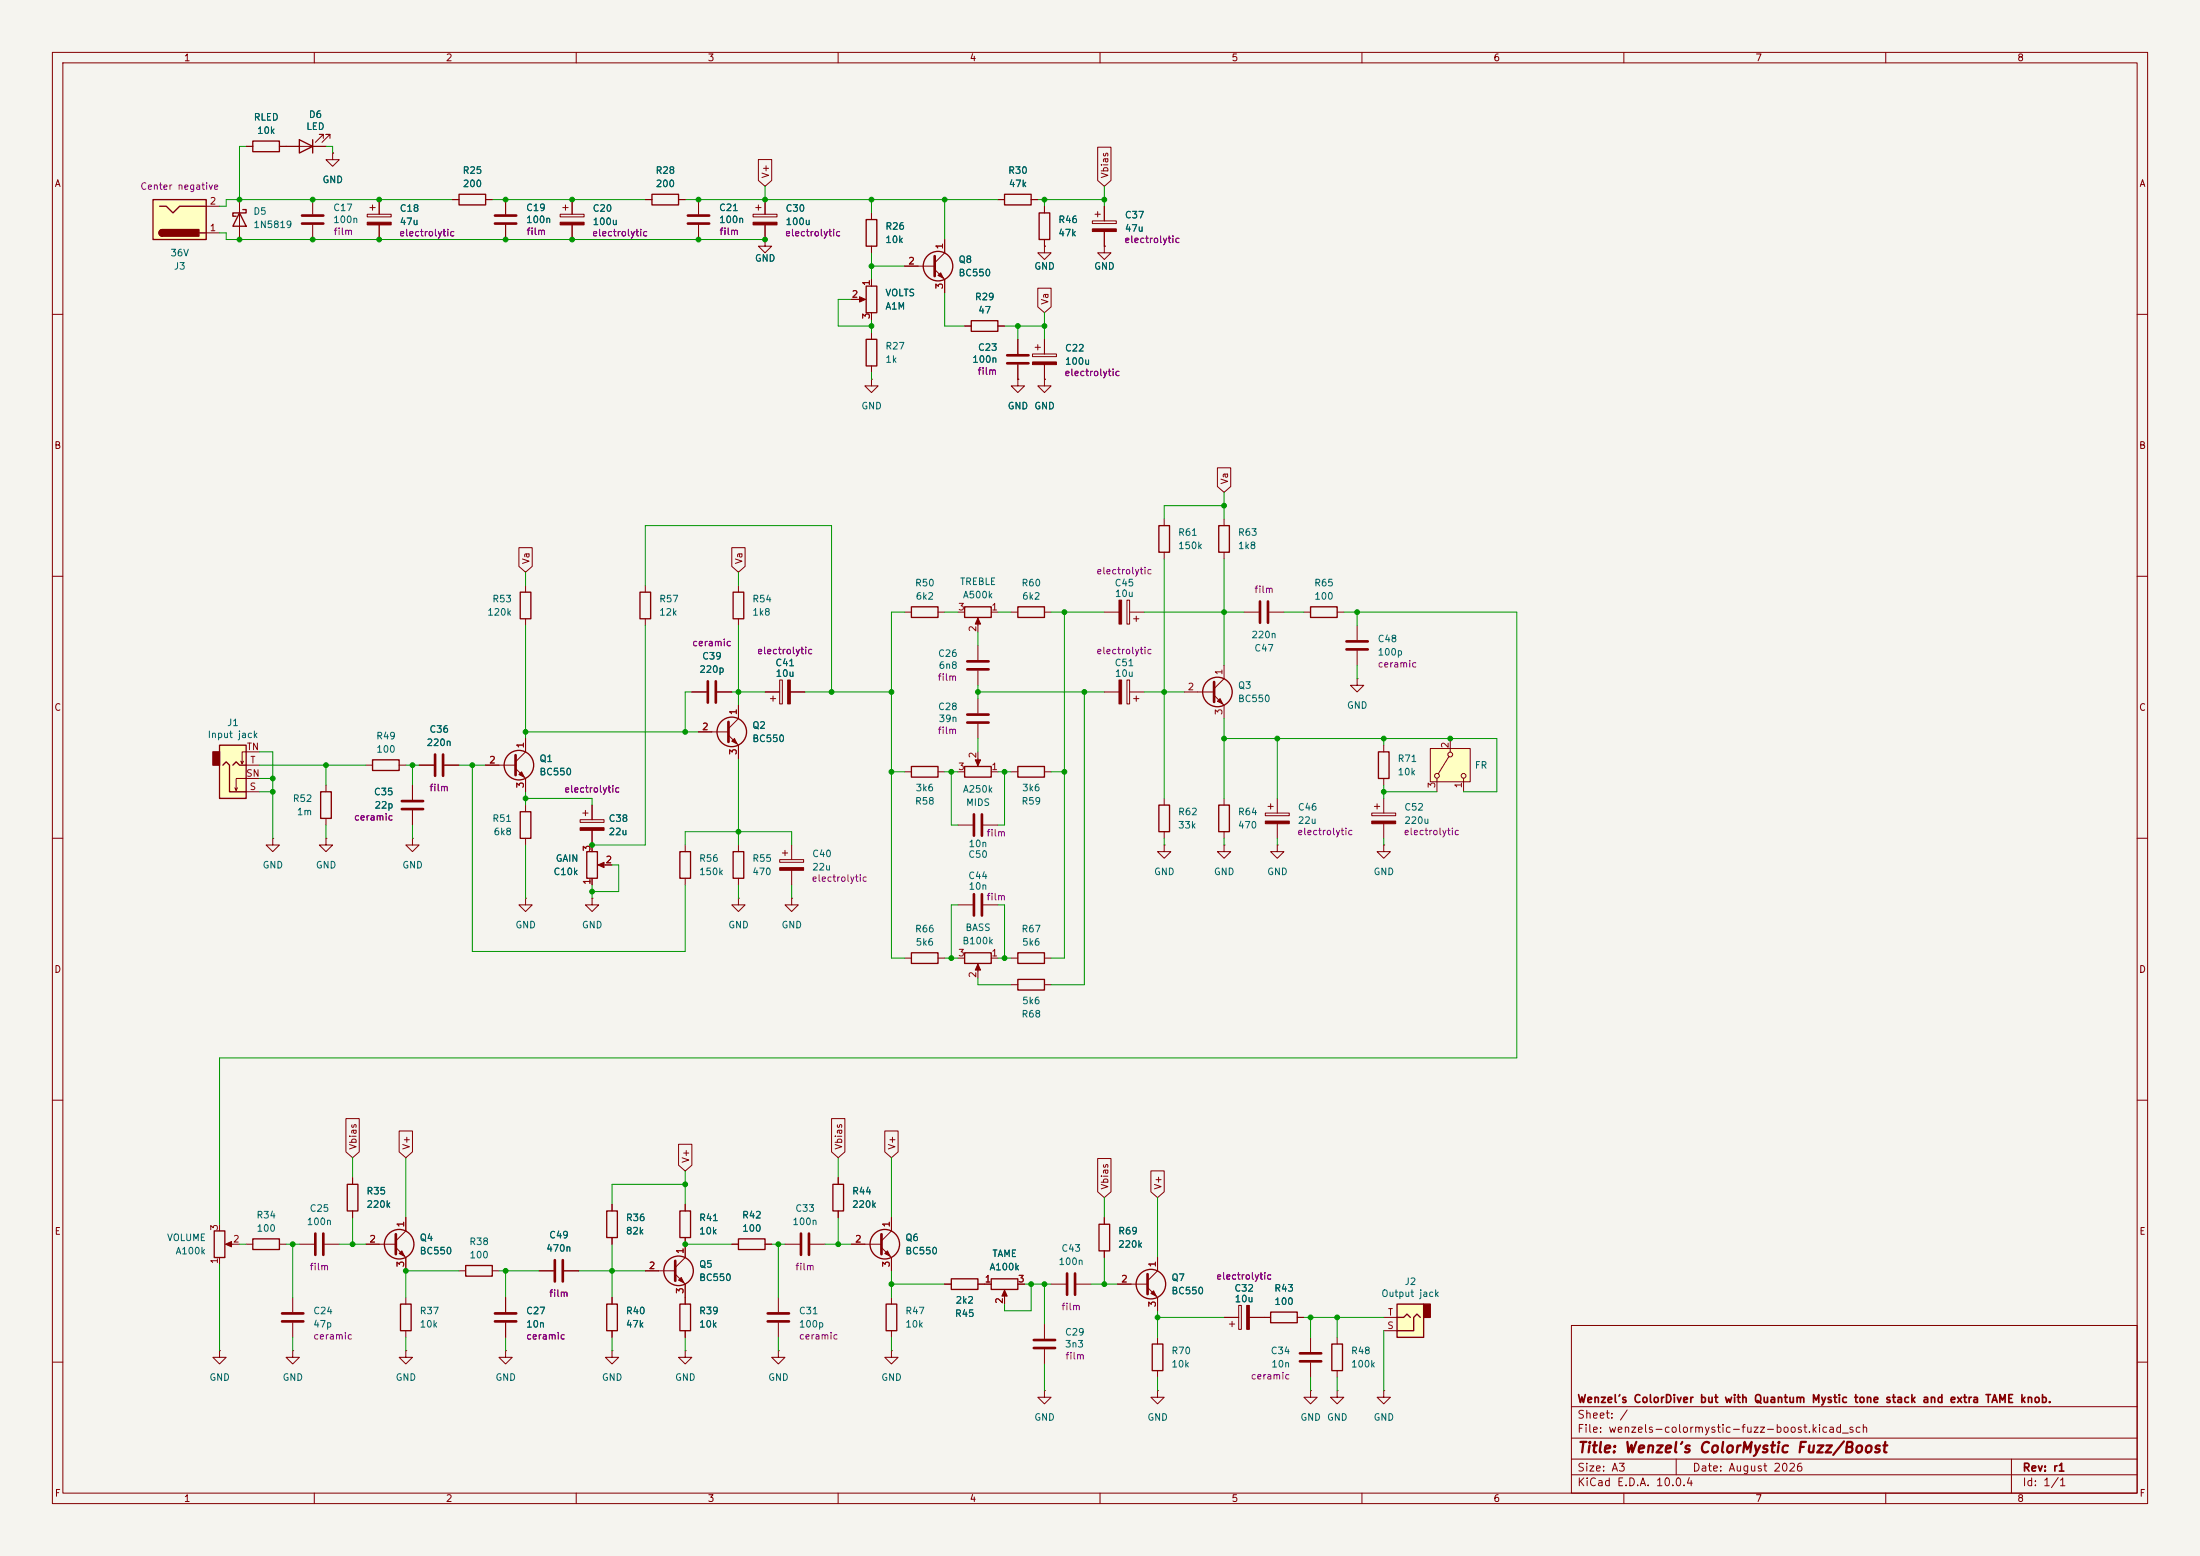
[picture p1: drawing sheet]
<svg xmlns="http://www.w3.org/2000/svg" width="420mm" height="297mm" viewBox="0 0 420 297" stroke-linecap="round" stroke-linejoin="round" font-family="sans-serif">
<path d="M0 0h420v297h-420z" fill="#f5f4ef" stroke="#f5f4ef" stroke-width=".19"/>
<g fill="none" stroke="#840000" stroke-width=".19">
<path d="M10 10h400v277h-400zM12 12h396v273h-396zM60 10v2M110 10v2M160 10v2M210 10v2M260 10v2M310 10v2M360 10v2M190.5 38.1h1.3M196.8 38.1h1.3M199.4 39.4v1.2"/>
<path d="M210.8 39.4v2.8M166.4 40.6v1.3M166.4 47v1.3M172.7 50.8h5.7M178.4 51.4l1.9 1.9v2.6M180.3 45.7v2.6l-1.9 1.9M199.4 45.7v1.3M208.5 42.2h4.6v.5h-4.6zM209 40.9h1.1M209.5 40.4v1M210.8 44.2v2.8M10 60h2"/>
<path d="M408 60h2M10 110h2M237.5 116.8h2.8M242.3 116.8h2.8M248.9 116.8h1.3M255.3 116.8h1.2M408 110h2M10 160h2M222.2 152.4v1.3M222.2 158.8v1.2M241.6 155.2h4.5v.5h-4.5zM242.1 153.9h1"/>
<path d="M242.6 153.4v1M243.8 152.4v2.8M243.8 157.2v2.8M408 160h2M222.2 161.3v1.3h1.3l-1.3 1.2-1.2-1.2h1.2M222.2 161.3h.1M233.7 161.3v1.3h1.2l-1.2 1.2-1.3-1.2h1.3M233.7 161.3h.1M10 210h2M408 210h2M116.8 229.9v1.2M116.8 236.2v1.3"/>
<path d="M130.8 229.9v1.2M130.8 236.2v1.3M300 253h108v32h-108zM10 260h2M300 278.5h108M300 274.5h108M300 268.5h108M320 278.5v3M384 278.5v6.5M408 260h2M60 285v2M110 285v2"/>
<path d="M160 285v2M210 285v2M260 285v2M300 281.5h108M310 285v2M360 285v2"/>
</g>
<path d="M178.4 48.9v3.8M240.5 114.8v4.1M242.1 114.8v4.1" fill="none" stroke="#840000" stroke-width=".51"/>
<g fill="none" stroke="#840000" stroke-width=".25">
<path d="M191.8 37.1h5v2h-5zM165.4 41.9h2v5.1h-2zM198.4 40.6h2v5.1h-2zM250.2 115.8h5.1v2.1h-5.1zM221.2 153.7h2.1v5.1h-2.1zM115.8 231.1h2.1v5.1h-2.1zM129.8 231.1h2v5.1h-2z"/>
<circle cx="179.1" cy="50.8" r="2.82"/>
</g>
<g fill="#840000" stroke="#840000" stroke-width=".19">
<path d="M179.1 52.6l.5-.5 .5 1z"/>
<path d="M241.6 156.7h4.5v.5h-4.5z"/>
<path d="M208.5 43.7h4.6v.5h-4.6z"/>
</g>
<path d="M266.7 248.9h5.1v6.4h-5.1z" fill="#ffffc2"/>
<path d="M271.8 248.9h1.2v2.6h-1.2z" fill="#840000" stroke="#840000" stroke-width=".25"/>
<g fill="none" stroke="#840000" stroke-width=".25">
<path d="M48.3 26.9h5v2.1h-5zM57.1 26.7l2.6 1.2-2.6 1.3zM59.7 26.7v2.5M87.6 37.1h5.1v2h-5.1zM45.7 40.6l1.3 2.6h-2.6zM46.4 40h.6v.6h-2.6v.7h.7M185.4 61.2h5.1v2h-5.1zM221.2 100.3h2.1v5.1h-2.1zM232.7 100.3h2v5.1h-2zM66.3 226.1h2v5h-2zM76.5 248.9h2v5.1h-2zM88.9 241.6h5.1v2h-5.1z"/>
<path d="M129.8 248.9h2v5.1h-2zM181.6 244.1h5.1v2h-5.1zM189.2 244.1h5.1v2h-5.1zM266.7 248.9h5.1v6.4h-5.1zM266.7 251.5h1.3l.6-.7 .6 .7M271.1 251.5l-.6-.7-.6 .7v2.5h-3.2"/>
<circle cx="76.2" cy="237.5" r="2.82"/>
<circle cx="129.5" cy="242.6" r="2.82"/>
</g>
<g fill="none" stroke="#840000" stroke-width=".19">
<path d="M45.7 38.1v7.6M47 27.9h1.3M53.3 27.9h8.9M61.7 26.4v-.7h-.7h.7l-1.5 1.5M63 26.4v-.7h-.8h.8l-1.5 1.5M63.5 29.2v1.3h1.3l-1.3 1.3-1.3-1.3h1.3M63.5 29.2h.1M70.6 39.6h1M71.1 39.1v1M72.4 38.1v2.8M86.4 38.1h1.2M92.7 38.1h1.3"/>
<path d="M70.1 40.9h4.6v.5h-4.6zM72.4 42.9v2.8M210.8 47v1.3h1.3l-1.3 1.2-1.3-1.2h1.3M210.8 47h.1M184.1 62.2h1.3M190.5 62.2h1.3M197.1 67.6h4.6v.5h-4.6zM197.6 66.3h1M198.1 65.8v1M199.4 72.4v1.3h1.3l-1.3 1.2-1.3-1.2h1.3M199.4 72.4h.1M199.4 64.8v2.8"/>
<path d="M199.4 69.6v2.8M222.2 99.1v1.2M233.7 99.1v1.2M222.2 105.4v1.3M233.7 105.4v1.3M57.1 237.5h2.8M62 237.5h2.8M67.3 224.8v1.3M67.3 231.1v1.3M69.8 237.5h5.8M75.6 238.1l1.9 1.9v2.6M77.5 232.4v2.5l-1.9 2"/>
<path d="M130.8 237.5v2.5l-1.9 1.9M77.5 257.8v1.3h1.2l-1.2 1.2-1.3-1.2h1.3M77.5 257.8h.1M77.5 247.6v1.3M77.5 254v1.3M87.6 242.6h1.3M94 242.6h1.2M96.5 257.8v1.3h1.3l-1.3 1.2-1.3-1.2h1.3M96.5 257.8h.1M123.2 242.6h5.7M128.9 243.2l1.9 1.9v3.8M130.8 257.8v1.3h1.3l-1.3 1.2-1.3-1.2h1.3"/>
<path d="M130.8 257.8h.1M130.8 254v1.3M148.6 257.8v1.3h1.3l-1.3 1.2-1.3-1.2h1.3M148.6 257.8h.1M180.3 245.1h1.3M186.7 245.1h2.5M191.8 246.6v2.3M194.3 245.1h1.3M264.2 254h2.5M264.2 251.5h2.5"/>
</g>
<g fill="#840000" stroke="#840000" stroke-width=".19">
<path d="M191.8 246.3l.5 1.1h-1z"/>
<path d="M129.5 244.3l.5-.5 .6 1.1z"/>
<path d="M197.1 69.1h4.6v.5h-4.6z"/>
<path d="M76.2 239.3l.5-.5 .5 1z"/>
<path d="M70.1 42.4h4.6v.5h-4.6z"/>
</g>
<path d="M60.2 235.5v4M61.7 235.5v4M75.6 235.6v3.8M128.9 240.7v3.8" fill="none" stroke="#840000" stroke-width=".51"/>
<path d="M29.2 38.1h10.2v7.6h-10.2z" fill="#ffffc2"/>
<g fill="none" stroke="#840000" stroke-width=".25">
<path d="M29.2 38.1h10.2v7.6h-10.2zM30.5 39.4h1.2l1.3 1.2 1.3-1.2h5.1M31 43.8a.64 .64 0 0 0-.6 .7 .64 .64 0 0 0 .6 .6M38.1 44.5h1.3M165.4 64.8h2v5.1h-2zM99.3 113h2v5.1h-2zM122.2 113h2v5.1h-2zM140 113h2v5.1h-2zM61.2 151.1h2v5.1h-2zM71.1 145h5.1v2.1h-5.1zM232.7 153.7h2v5.1h-2zM263.1 143.5h2.1v5.1h-2.1z"/>
<path d="M194.3 186.9h5.1v2.1h-5.1zM141 236.5h5v2h-5zM209.8 233.7h2v5.1h-2zM115.8 248.9h2.1v5.1h-2.1zM169.2 248.9h2v5.1h-2zM220 256.5h2v5.1h-2zM242.6 250.4h5v2.1h-5zM254.3 256.5h2v5.1h-2z"/>
<circle cx="232.4" cy="132.1" r="2.82"/>
<circle cx="99.1" cy="146" r="2.82"/>
<circle cx="219.7" cy="245.1" r="2.82"/>
</g>
<g fill="#840000" stroke="#840000" stroke-width=".25">
<path d="M30.5 44l.5-.2v1.3a.63 .63 0 0 1-.6-.4 .63 .63 0 0 1 .1-.7z"/>
<path d="M31 43.8h7v1.3h-7z"/>
</g>
<g fill="none" stroke="#840000" stroke-width=".19">
<path d="M39.4 39.4h2.5M59.7 38.1v2.8M39.4 44.5h2.5M59.7 42.9v2.8M199.4 47v1.3h1.3l-1.3 1.2-1.3-1.2h1.3M199.4 47h.1M166.4 72.4v1.3h1.2l-1.2 1.2-1.3-1.2h1.3M166.4 72.4h.1M166.4 63.5v1.3M166.4 69.9v1.2M194.3 72.4v1.3h1.3l-1.3 1.2-1.3-1.2h1.3M194.3 72.4h.1"/>
<path d="M194.3 64.8v2.8M194.3 69.6v2.8M100.3 111.8v1.2M100.3 118.1v1.3M123.2 111.8v1.2M123.2 118.1v1.3M141 111.8v1.2M141 118.1v1.3M210.8 116.8h2.8M215.1 114.6h.5v4.5h-.5zM215.6 116.8h2.8M216.4 118.1h1"/>
<path d="M216.9 117.6v1M259.1 119.4v2.8M210.8 132.1h2.8M215.1 129.8h.5v4.6h-.5zM215.6 132.1h2.8M216.4 133.4h1M216.9 132.8v1.1M226.1 132.1h5.7M231.8 132.7l1.9 1.9v2.6M233.7 127v2.5l-1.9 1.9M259.1 129.5v1.3h1.2l-1.2 1.3-1.3-1.3h1.3M259.1 129.5h.1"/>
<path d="M259.1 124.2v2.8M62.2 149.9v1.2M62.2 156.2v1.3M69.8 146.1h1.3M76.2 146.1h1.3M78.7 149.9v2.8M78.7 154.7v2.8M80 146.1h2.8M84.8 146.1h2.8M92.7 146.1h5.7M98.4 146.7l1.9 1.9v2.5M100.3 141v2.5l-1.9 1.9"/>
<path d="M233.7 152.4v1.3M233.7 158.8v1.2M261.9 155.2h4.5v.5h-4.5zM262.4 153.9h1M262.9 153.4v1M264.2 142.2v1.3M264.2 148.6v1.3M264.2 152.4v2.8M264.2 157.2v2.8M243.8 161.3v1.3h1.3l-1.3 1.2-1.2-1.2h1.2M243.8 161.3h.1M193 188h1.3"/>
<path d="M199.4 188h1.3M139.7 237.5h1.3M146 237.5h1.3M149.9 237.5h2.8M154.7 237.5h2.8M210.8 232.4v1.3M210.8 238.8v1.2M96.5 247.6v2.8M96.5 252.5v2.8M102.9 242.6h2.8M107.7 242.6h2.8M116.8 257.8v1.3h1.3l-1.3 1.2-1.2-1.2h1.2"/>
<path d="M116.8 257.8h.1M116.8 247.6v1.3M116.8 254v1.3M148.6 247.6v2.8M148.6 252.5v2.8M170.2 257.8v1.3h1.2l-1.2 1.2-1.3-1.2h1.3M170.2 257.8h.1M170.2 247.6v1.3M170.2 254v1.3M199.4 252.7v2.8M199.4 257.6v2.7M200.7 245.1h2.8"/>
<path d="M205.5 245.1h2.8M213.4 245.1h5.7M219.1 245.7l1.9 1.9v2.6M221 240v2.6l-1.9 1.9M221 255.3v1.2M233.7 251.5h2.8M234.7 252.7h1M235.2 252.2v1M236.5 249.2h.5v4.5h-.5zM238.5 251.5h4.1M247.6 251.5h1.3M250.2 255.3v2.8"/>
<path d="M255.3 255.3v1.2M199.4 265.4v1.3h1.3l-1.3 1.3-1.3-1.3h1.3M199.4 265.4h.1M221 265.4v1.3h1.2l-1.2 1.3-1.3-1.3h1.3M221 265.4h.1M221 261.6v1.3M250.2 265.4v1.3h1.3l-1.3 1.3-1.3-1.3h1.3M250.2 265.4h.1M250.2 260.1v2.8M255.3 265.4v1.3h1.2l-1.2 1.3-1.3-1.3h1.3M255.3 265.4h.1M255.3 261.6v1.3"/>
<path d="M264.2 265.4v1.3h1.2l-1.2 1.3-1.3-1.3h1.3M264.2 265.4h.1"/>
</g>
<g fill="none" stroke="#840000" stroke-width=".51">
<path d="M57.7 41.1h4M57.7 42.7h4M192.3 67.8h4M192.3 69.3h4M231.8 130.2v3.8M257 122.4h4.1M257 124h4.1M76.7 152.9h4.1M76.7 154.4h4.1M83.1 144v4.1M84.6 144v4.1M98.4 144.1v3.9"/>
<path d="M152.9 235.5v4M154.4 235.5v4M94.5 250.7h4.1M94.5 252.2h4.1M105.9 240.5v4.1M107.4 240.5v4.1M146.6 250.7h4M146.6 252.2h4M197.4 255.8h4M197.4 257.3h4M203.7 243.1v4M205.2 243.1v4"/>
<path d="M219.1 243.2v3.8M248.2 258.3h4M248.2 259.8h4"/>
</g>
<g fill="#840000" stroke="#840000" stroke-width=".19">
<path d="M232.4 133.9l.5-.5 .5 1z"/>
<path d="M238 249.2h.5v4.5h-.5z"/>
<path d="M261.9 156.7h4.5v.5h-4.5z"/>
<path d="M219.7 246.9l.5-.5 .5 1z"/>
<path d="M213.6 129.8h.5v4.6h-.5z"/>
<path d="M213.6 114.6h.5v4.5h-.5z"/>
<path d="M99.1 147.8l.5-.5 .5 1z"/>
</g>
<path d="M41.9 142.2h5.1v10.2h-5.1z" fill="#ffffc2"/>
<path d="M40.6 143.5h1.3v2.6h-1.3z" fill="#840000" stroke="#840000" stroke-width=".25"/>
<path d="M41.9 142.2h5.1v10.2h-5.1zM42.5 146.1l.7-.7 .6 .7v5h3.2M44.4 146.1l.7-.7 .6 .7h1.3" fill="none" stroke="#840000" stroke-width=".25"/>
<path d="M45.3 150.4l-.2 .5M46.5 145.3l-.3 .5M47 151.1h2.5M47 146.1h2.5M49.5 148.6h-4.4v2.3l-.3-.5M49.5 143.5h-3.3v2.3l-.2-.5" fill="none" stroke="#840000" stroke-width=".19"/>
<path d="M273 142.9h7.7v6.3h-7.7z" fill="#ffffc2"/>
<g fill="none" stroke="#840000" stroke-width=".19">
<path d="M47 27.9h1.3M53.3 27.9h3.8M59.7 27.9h2.5M63.5 29.2h.1M72.4 38.1v2.8M86.4 38.1h1.2M92.7 38.1h1.3M96.5 38.1v2.8M107.4 39.6h1.1M107.9 39.1v1M109.2 38.1v2.8M123.2 38.1h1.3"/>
<path d="M129.5 38.1h1.3M133.3 38.1v2.8M144.3 39.6h1M144.8 30.5h2.5v3.9l-1.3 1.2-1.2-1.2zM144.8 39.1v1M146 38.1v2.8M190.5 38.1h1.3M196.8 38.1h1.3M199.4 39.4v1.2M209.5 28.1h2.6v6.3l-1.3 1.2-1.3-1.2zM210.8 39.4v2.8M72.4 42.9v2.8"/>
<path d="M96.5 42.9v2.8M106.9 40.9h4.6v.5h-4.6zM109.2 42.9v2.8M133.3 42.9v2.8M143.8 40.9h4.5v.5h-4.5zM146 45.7v1.3h1.3l-1.3 1.3-1.2-1.3h1.2M146 45.7h.1M146 42.9v2.8M162.6 57.2h2.2M166.4 40.6v1.3M166.4 47v1.3M166.4 53.3v1.3"/>
<path d="M166.4 59.7v1.3M172.7 50.8h2.6M180.3 45.7v2.6M180.3 53.3v2.6M198.1 55h2.6v3.6l-1.3 1.1-1.3-1.1zM199.4 47h.1M199.4 45.7v1.3M210.8 47h.1M210.8 44.2v2.8M184.1 62.2h1.3M190.5 62.2h1.3M194.3 72.4h.1"/>
<path d="M194.3 64.8v2.8M194.3 69.6v2.8M199.4 72.4h.1M199.4 64.8v2.8M199.4 69.6v2.8M232.4 89.3h2.6v3.6l-1.3 1.1-1.3-1.1zM99.1 104.5h2.5v3.6l-1.3 1.1-1.2-1.1zM139.7 104.5h2.5v3.6l-1.2 1.1-1.3-1.1zM172.7 116.8h1.3M179.1 116.8h1.2M182.9 116.8h1.2M186.7 118.4v2.3"/>
<path d="M189.2 116.8h1.3M193 116.8h1.3M199.4 116.8h1.3M132.1 132.1h2.8M133.3 139.7h5.8M136.9 132.1h2.8M141 134.6v2.6l-1.9 1.9M146 132.1h2.8M147.1 133.4h1M147.6 132.8v1.1M148.8 129.8h.6v4.6h-.6zM150.9 132.1h2.8"/>
<path d="M186.7 123.2v2.8M186.7 128v2.8M186.7 133.4v2.7M186.7 138.2v2.8M78.7 149.9v2.8M78.7 154.7v2.8M80 146.1h2.8M84.8 146.1h2.8M92.7 146.1h2.5M100.3 141v2.5M100.3 148.6v2.5M100.3 153.7v1.2"/>
<path d="M110.7 156.5h4.6v.5h-4.6zM111.3 155.2h1M111.8 154.7v1M113 153.7v2.8M113 158.5v4.1M139.1 140.3l1.9 1.9v2.6M172.7 147.3h1.3M179.1 147.3h1.2M182.9 147.3h1.2M182.9 157.5h2.8M186.7 143.5v2.3M187.7 157.5h2.8"/>
<path d="M189.2 147.3h1.3M193 147.3h1.3M199.4 147.3h1.3M273 142.9h7.7v6.3h-7.7zM274.3 148.6v2.5M276.6 144.4l-2 3.3M276.9 141v2.5M279.4 148.6v2.5M52.1 160v1.3h1.2l-1.2 1.3-1.3-1.3h1.3M52.1 160h.1M62.2 160v1.3h1.3l-1.3 1.3-1.2-1.3h1.2M62.2 160h.1"/>
<path d="M78.7 160v1.3h1.3l-1.3 1.3-1.2-1.3h1.2M78.7 160h.1M100.3 171.5v1.2h1.3l-1.3 1.3-1.2-1.3h1.2M100.3 171.5h.1M100.3 160v1.3M113 171.5v1.2h1.3l-1.3 1.3-1.2-1.3h1.2M113 171.5h.1M113 167.6v1.3M114.6 165.1h2.2M130.8 161.3v1.3M130.8 167.6v1.3M141 171.5v1.2h1.2l-1.2 1.3-1.3-1.3h1.3"/>
<path d="M141 171.5h.1M141 161.3v1.3M141 167.6v1.3M148.8 164.1h4.6v.5h-4.6zM149.4 162.8h1M149.9 162.3v1M151.1 171.5v1.2h1.3l-1.3 1.3-1.2-1.3h1.2M151.1 171.5h.1M151.1 161.3v2.8M151.1 166.1v2.8M182.9 172.7h2.8M187.7 172.7h2.8"/>
<path d="M264.2 161.3v1.3h1.2l-1.2 1.2-1.3-1.2h1.3M264.2 161.3h.1M172.7 182.9h1.3M179.1 182.9h1.2M182.9 182.9h1.2M186.7 184.4v2.3M189.2 182.9h1.3M193 182.9h1.3M199.4 182.9h1.3M66 213.5h2.6v6.4l-1.3 1.1-1.3-1.1zM76.2 215.9h2.5v4l-1.2 1.1-1.3-1.1zM129.5 218.4h2.6v4l-1.3 1.1-1.3-1.1z"/>
<path d="M158.7 213.5h2.6v6.4l-1.3 1.1-1.3-1.1zM168.9 215.9h2.6v4l-1.3 1.1-1.3-1.1zM41.9 233.7v1.2M43.4 237.5h2.3M47 237.5h1.3M53.3 237.5h1.3M67.3 224.8v1.3M67.3 231.1v1.3M69.8 237.5h2.6M77.5 232.4v2.5M116.8 229.9v1.2M116.8 236.2v1.3"/>
<path d="M130.8 229.9v1.2M130.8 236.2v3.8M139.7 237.5h1.3M146 237.5h1.3M160 224.8v1.3M160 231.1v1.3M162.6 237.5h5.7M168.3 238.1l1.9 1.9v2.6M170.2 232.4v2.5l-1.9 2M209.5 221.1h2.6v6.4l-1.3 1.1-1.3-1.1zM210.8 232.4v1.3M210.8 238.8v1.2"/>
<path d="M219.7 223.5h2.6v4l-1.3 1.1-1.3-1.1zM41.9 257.8v1.3h1.3l-1.3 1.2-1.3-1.2h1.3M41.9 257.8h.1M41.9 240v1.3M55.9 257.8v1.3h1.2l-1.2 1.2-1.3-1.2h1.3M55.9 257.8h.1M55.9 247.6v2.8M55.9 252.5v2.8M77.5 240v2.6M96.5 247.6v2.8M96.5 252.5v2.8M102.9 242.6h2.8"/>
<path d="M107.7 242.6h2.8M116.8 247.6v1.3M116.8 254v1.3M123.2 242.6h2.5M130.8 245.1v3.8M130.8 254v1.3M180.3 245.1h1.3M186.7 245.1h2.5M191.8 247.6v1.3M194.3 245.1h1.3M213.4 245.1h2.5M221 240v2.6"/>
<path d="M221 247.6v2.6M233.7 251.5h2.8M238.5 251.5h4.1M247.6 251.5h1.3"/>
<circle cx="274.3" cy="148.1" r=".46"/>
<circle cx="276.9" cy="144" r=".46"/>
<circle cx="279.4" cy="148.1" r=".46"/>
</g>
<g fill="#840000" stroke="#840000" stroke-width=".19">
<path d="M148.8 165.6h4.6v.5h-4.6z"/>
<path d="M143.8 42.4h4.5v.5h-4.5z"/>
<path d="M186.7 118l.5 1.1h-1z"/>
<path d="M186.2 145h1l-.5 1.2z"/>
<path d="M114.2 165.1l1.1-.5v1z"/>
<path d="M139.7 141.5l.5-.5 .5 1z"/>
<path d="M106.9 42.4h4.6v.5h-4.6z"/>
<path d="M168.9 239.3l.5-.5 .5 1z"/>
<path d="M164.1 56.6l1.1 .6-1.1 .5z"/>
<path d="M43.1 237.5l1.1-.5v1z"/>
<path d="M150.4 129.8h.5v4.6h-.5z"/>
<path d="M110.7 158h4.6v.5h-4.6z"/>
<path d="M186.7 184l.5 1.2h-1z"/>
</g>
<g fill="none" stroke="#840000" stroke-width=".25">
<path d="M124.5 37.1h5v2h-5zM165.4 54.6h2v5.1h-2zM174 115.8h5.1v2.1h-5.1zM184.1 115.8h5.1v2.1h-5.1zM194.3 115.8h5.1v2.1h-5.1zM99.3 154.9h2v5.1h-2zM174 146.3h5.1v2h-5.1zM184.1 146.3h5.1v2h-5.1zM194.3 146.3h5.1v2h-5.1zM112 162.6h2v5h-2zM129.8 162.6h2v5h-2zM140 162.6h2v5h-2z"/>
<path d="M174 181.9h5.1v2h-5.1zM184.1 181.9h5.1v2h-5.1zM194.3 181.9h5.1v2h-5.1zM40.9 234.9h2v5.1h-2zM48.3 236.5h5v2h-5zM159 226.1h2v5h-2z"/>
<circle cx="139.7" cy="139.7" r="2.82"/>
<circle cx="168.9" cy="237.5" r="2.82"/>
</g>
<g fill="none" stroke="#840000" stroke-width=".51">
<path d="M94.5 41.1h4.1M94.5 42.7h4.1M131.3 41.1h4.1M131.3 42.7h4.1M135.1 130v4.1M136.7 130v4.1M139.1 137.8v3.8M184.7 126.2h4M184.7 127.8h4M184.7 136.4h4M184.7 137.9h4M185.9 155.4v4.1"/>
<path d="M187.5 155.4v4.1M185.9 170.7v4.1M187.5 170.7v4.1M168.3 235.6v3.8M53.8 250.7h4.1M53.8 252.2h4.1"/>
</g>
<g fill="none" stroke="#009600" stroke-width=".19">
<path d="M47 27.9h-1.3v10.2M62.2 27.9h1.3v1.3M86.4 38.1h-43.2v1.3h-1.3M94 38.1h29.2M130.8 38.1h59.7M146 35.6v2.5M166.4 38.1v2.5M180.3 38.1v7.6M198.1 38.1h12.7M199.4 38.1v1.3M210.8 35.6v3.8M41.9 44.5h1.3v1.2h102.8"/>
<path d="M162.6 57.2h-2.6v5h6.4M166.4 48.3v5M166.4 50.8h6.3M180.3 55.9v6.3h3.8M199.4 59.7v5.1M166.4 61v2.5M166.4 71.1v1.3M191.8 62.2h7.6M194.3 62.2v2.6M233.7 96.5h-11.5v2.6M233.7 94v5.1M100.3 109.2v2.6"/>
<path d="M100.3 119.4v21.6M123.2 111.8v-11.5h35.5v31.8M123.2 119.4v41.9h-10.2M141 109.2v2.6M141 119.4v15.2M172.7 116.8h-2.5v66.1h2.5M180.3 116.8h2.6M190.5 116.8h2.5M200.7 116.8h10.1M203.2 116.8v66.1h-2.5M218.4 116.8h19.1M222.2 106.7v45.7"/>
<path d="M233.7 106.7v20.3M245.1 116.8h3.8M256.5 116.8h33.1v85.1h-247.7v31.8M259.1 116.8v2.6M100.3 139.7h33M132.1 132.1h-1.3v7.6M139.7 132.1h6.3M153.7 132.1h16.5M186.7 132.1h24.1M186.7 120.7v2.5M186.7 130.8v2.6M207 132.1v55.9h-6.3"/>
<path d="M218.4 132.1h7.7M233.7 137.2v15.2M259.1 127v2.5M49.5 146.1h20.3M49.5 143.5h2.6v16.5M49.5 151.1h2.6M49.5 148.6h2.6M62.2 146.1v3.8M62.2 157.5v2.5M77.5 146.1h2.5M78.7 146.1v3.8M78.7 157.5v2.5"/>
<path d="M87.6 146.1h5.1M90.2 146.1v35.5h40.6v-12.7M100.3 151.1v2.6M100.3 152.4h12.7v1.3M141 144.8v16.5M170.2 147.3h2.5M180.3 147.3h2.6M181.6 147.3v10.2h1.3M186.7 141v2.5M190.5 147.3h2.5M191.8 147.3v10.2h-1.3M200.7 147.3h2.5"/>
<path d="M233.7 141h52v10.1h-6.3M243.8 141v11.4M264.2 151.1h10.1M264.2 141v1.2M264.2 149.9v2.5M100.3 161.3v10.2M113 168.9v2.6M116.8 165.1h1.3v5.1h-5.1M130.8 161.3v-2.5h20.3v2.5M141 168.9v2.6M151.1 168.9v2.6M182.9 172.7h-1.3v10.2"/>
<path d="M190.5 172.7h1.3v10.2M222.2 160v1.3M233.7 160v1.3M243.8 160v1.3M264.2 160v1.3M180.3 182.9h2.6M186.7 186.7v1.3h6.3M190.5 182.9h2.5M45.7 237.5h1.3M54.6 237.5h2.5M55.9 237.5v10.1M64.8 237.5h5"/>
<path d="M67.3 221v3.8M67.3 232.4v5.1M77.5 221v11.4M116.8 237.5v10.1M130.8 223.5v6.4M130.8 237.5h8.9M130.8 226.1h-14v3.8M147.3 237.5h2.6M148.6 237.5v10.1M157.5 237.5h5.1M160 221v3.8M160 232.4v5.1"/>
<path d="M170.2 221v11.4M210.8 228.6v3.8M221 228.6v11.4M41.9 241.3v16.5M55.9 255.3v2.5M77.5 255.3v2.5M87.6 242.6h-10.1v5M95.2 242.6h7.7M96.5 242.6v5M96.5 255.3v2.5M110.5 242.6h12.7M116.8 255.3v2.5"/>
<path d="M130.8 255.3v2.5M148.6 255.3v2.5M170.2 242.6v5M170.2 255.3v2.5M170.2 245.1h10.1M195.6 245.1h5.1M196.8 245.1v5.1h-5v-1.3M199.4 245.1v7.6M208.3 245.1h5.1M210.8 240v5.1M221 250.2v5.1M221 251.5h12.7"/>
<path d="M248.9 251.5h15.3M250.2 251.5v3.8M255.3 251.5v3.8M264.2 254v11.4M199.4 260.3v5.1M221 262.9v2.5M250.2 262.9v2.5M255.3 262.9v2.5"/>
</g>
<g fill="#009600" stroke="#009600" stroke-width=".19">
<circle cx="203.2" cy="116.8" r=".46"/>
<circle cx="186.7" cy="132.1" r=".46"/>
<circle cx="170.2" cy="132.1" r=".46"/>
<circle cx="158.7" cy="132.1" r=".46"/>
<circle cx="181.6" cy="147.3" r=".46"/>
<circle cx="181.6" cy="182.9" r=".46"/>
<circle cx="160" cy="237.5" r=".46"/>
<circle cx="170.2" cy="245.1" r=".46"/>
<circle cx="141" cy="158.8" r=".46"/>
<circle cx="113" cy="170.2" r=".46"/>
<circle cx="170.2" cy="147.3" r=".46"/>
<circle cx="113" cy="161.3" r=".46"/>
<circle cx="130.8" cy="139.7" r=".46"/>
<circle cx="141" cy="132.1" r=".46"/>
<circle cx="55.9" cy="237.5" r=".46"/>
<circle cx="77.5" cy="242.6" r=".46"/>
<circle cx="67.3" cy="237.5" r=".46"/>
<circle cx="96.5" cy="242.6" r=".46"/>
<circle cx="222.2" cy="132.1" r=".46"/>
<circle cx="203.2" cy="147.3" r=".46"/>
<circle cx="233.7" cy="96.5" r=".46"/>
<circle cx="233.7" cy="141" r=".46"/>
<circle cx="233.7" cy="116.8" r=".46"/>
<circle cx="130.8" cy="226.1" r=".46"/>
<circle cx="130.8" cy="237.5" r=".46"/>
<circle cx="116.8" cy="242.6" r=".46"/>
<circle cx="148.6" cy="237.5" r=".46"/>
<circle cx="259.1" cy="116.8" r=".46"/>
<circle cx="264.2" cy="151.1" r=".46"/>
<circle cx="243.8" cy="141" r=".46"/>
<circle cx="264.2" cy="141" r=".46"/>
<circle cx="276.9" cy="141" r=".46"/>
<circle cx="199.4" cy="245.1" r=".46"/>
<circle cx="196.8" cy="245.1" r=".46"/>
<circle cx="191.8" cy="182.9" r=".46"/>
<circle cx="210.8" cy="245.1" r=".46"/>
<circle cx="255.3" cy="251.5" r=".46"/>
<circle cx="250.2" cy="251.5" r=".46"/>
<circle cx="221" cy="251.5" r=".46"/>
<circle cx="194.3" cy="62.2" r=".46"/>
<circle cx="199.4" cy="62.2" r=".46"/>
<circle cx="207" cy="132.1" r=".46"/>
<circle cx="62.2" cy="146.1" r=".46"/>
<circle cx="52.1" cy="151.1" r=".46"/>
<circle cx="52.1" cy="148.6" r=".46"/>
<circle cx="78.7" cy="146.1" r=".46"/>
<circle cx="90.2" cy="146.1" r=".46"/>
<circle cx="100.3" cy="152.4" r=".46"/>
<circle cx="100.3" cy="139.7" r=".46"/>
<circle cx="166.4" cy="38.1" r=".46"/>
<circle cx="180.3" cy="38.1" r=".46"/>
<circle cx="199.4" cy="38.1" r=".46"/>
<circle cx="210.8" cy="38.1" r=".46"/>
<circle cx="166.4" cy="50.8" r=".46"/>
<circle cx="72.4" cy="45.7" r=".46"/>
<circle cx="59.7" cy="38.1" r=".46"/>
<circle cx="59.7" cy="45.7" r=".46"/>
<circle cx="45.7" cy="38.1" r=".46"/>
<circle cx="72.4" cy="38.1" r=".46"/>
<circle cx="45.7" cy="45.7" r=".46"/>
<circle cx="133.3" cy="45.7" r=".46"/>
<circle cx="146" cy="45.7" r=".46"/>
<circle cx="146" cy="38.1" r=".46"/>
<circle cx="109.2" cy="45.7" r=".46"/>
<circle cx="166.4" cy="62.2" r=".46"/>
<circle cx="109.2" cy="38.1" r=".46"/>
<circle cx="133.3" cy="38.1" r=".46"/>
<circle cx="96.5" cy="38.1" r=".46"/>
<circle cx="96.5" cy="45.7" r=".46"/>
<circle cx="191.8" cy="147.3" r=".46"/>
</g>
<text font-size="2" fill="#840000" x="301" y="277.8">Title: Wenzel’s ColorMystic Fuzz/Boost</text>
<g font-size="1.5" fill="#840000">
<text x="301" y="268.1">Wenzel’s ColorDiver but with Quantum Mystic tone stack and extra TAME knob.</text>
<text x="301" y="273.8">File: wenzels-colormystic-fuzz-boost.kicad_sch</text>
<text x="301" y="271.1">Sheet: /</text>
<text x="301" y="281.2">Size: A3</text>
<text x="323" y="281.2">Date: August 2026</text>
<text x="386" y="281.2">Rev: r1</text>
<text x="301" y="284">KiCad E.D.A. 10.0.4</text>
<text x="386" y="284">Id: 1/1</text>
</g>
<g font-size="1.3" fill="#840000">
<text x="35" y="12">1</text>
<text x="85" y="12">2</text>
<text x="135" y="12">3</text>
<text x="185" y="12">4</text>
<text x="235" y="12">5</text>
<text x="285" y="12">6</text>
<text x="335" y="12">7</text>
<text x="385" y="12">8</text>
<text x="10.3" y="36">A</text>
<text x="147.1" y="34.1" transform="rotate(-90 147.1 34.1)">V+</text>
<text x="211.9" y="34.1" transform="rotate(-90 211.9 34.1)">Vbias</text>
<text x="408.3" y="36">A</text>
<text x="200.5" y="58.3" transform="rotate(-90 200.5 58.3)">Va</text>
<text x="10.3" y="86">B</text>
<text x="408.2" y="86">B</text>
<text x="234.7" y="92.6" transform="rotate(-90 234.7 92.6)">Va</text>
<text x="101.4" y="107.8" transform="rotate(-90 101.4 107.8)">Va</text>
<text x="142" y="107.8" transform="rotate(-90 142 107.8)">Va</text>
<text x="10.3" y="136">C</text>
<text x="408.2" y="136">C</text>
<text x="10.3" y="186">D</text>
<text x="408.2" y="186">D</text>
<text x="68.4" y="219.6" transform="rotate(-90 68.4 219.6)">Vbias</text>
<text x="78.5" y="219.6" transform="rotate(-90 78.5 219.6)">V+</text>
<text x="161.1" y="219.6" transform="rotate(-90 161.1 219.6)">Vbias</text>
<text x="171.2" y="219.6" transform="rotate(-90 171.2 219.6)">V+</text>
<text x="131.9" y="222.1" transform="rotate(-90 131.9 222.1)">V+</text>
<text x="211.9" y="227.2" transform="rotate(-90 211.9 227.2)">Vbias</text>
<text x="222" y="227.2" transform="rotate(-90 222 227.2)">V+</text>
<text x="10.3" y="236">E</text>
<text x="408.3" y="236">E</text>
<text x="10.3" y="286">F</text>
<text x="35" y="287">1</text>
<text x="85" y="287">2</text>
<text x="135" y="287">3</text>
<text x="185" y="287">4</text>
<text x="235" y="287">5</text>
<text x="285" y="287">6</text>
<text x="335" y="287">7</text>
<text x="385" y="287">8</text>
<text x="408.3" y="286">F</text>
</g>
<g font-size="1.3" fill="#006464">
<text x="48.3" y="23.3">RLED</text>
<text x="58.9" y="22.8">D6</text>
<text x="49" y="25.9">10k</text>
<text x="58.4" y="25.1">LED</text>
<text x="61.5" y="35.3">GND</text>
<text x="88.2" y="33.5">R25</text>
<text x="125.1" y="33.5">R28</text>
<text x="192.4" y="33.5">R30</text>
<text x="48.3" y="41.3">D5</text>
<text x="63.5" y="40.6">C17</text>
<text x="76.2" y="40.7">C18</text>
<text x="88.3" y="36">200</text>
<text x="100.3" y="40.6">C19</text>
<text x="113" y="40.7">C20</text>
<text x="125.1" y="36">200</text>
<text x="137.2" y="40.6">C21</text>
<text x="149.9" y="40.7">C30</text>
<text x="192.5" y="36">47k</text>
<text x="214.6" y="42">C37</text>
<text x="48.3" y="43.8">1N5819</text>
<text x="63.5" y="42.9">100n</text>
<text x="76.2" y="43.3">47u</text>
<text x="100.3" y="42.9">100n</text>
<text x="113" y="43.3">100u</text>
<text x="137.2" y="42.9">100n</text>
<text x="149.9" y="43.3">100u</text>
<text x="168.9" y="46.7">10k</text>
<text x="168.9" y="44.2">R26</text>
<text x="201.9" y="45.4">47k</text>
<text x="201.9" y="42.9">R46</text>
<text x="214.6" y="44.5">47u</text>
<text x="32.4" y="49.2">36V</text>
<text x="33.1" y="51.8">J3</text>
<text x="144" y="50.2">GND</text>
<text x="182.9" y="53">BC550</text>
<text x="182.9" y="50.5">Q8</text>
<text x="197.4" y="51.8">GND</text>
<text x="208.8" y="51.8">GND</text>
<text x="168.9" y="56.9">VOLTS</text>
<text x="168.9" y="59.4">A1M</text>
<text x="186" y="57.6">R29</text>
<text x="186.6" y="60.2">47</text>
<text x="168.9" y="67">R27</text>
<text x="168.9" y="69.6">1k</text>
<text x="185.5" y="69.6">100n</text>
<text x="186.6" y="67.3">C23</text>
<text x="203.2" y="69.9">100u</text>
<text x="203.2" y="67.4">C22</text>
<text x="164.3" y="78.4">GND</text>
<text x="192.3" y="78.4">GND</text>
<text x="197.4" y="78.4">GND</text>
<text x="224.8" y="102.6">R61</text>
<text x="224.8" y="105.1">150k</text>
<text x="236.2" y="105.1">1k8</text>
<text x="236.2" y="102.6">R63</text>
<text x="174.6" y="112.2">R50</text>
<text x="183.2" y="112">TREBLE</text>
<text x="194.9" y="112.2">R60</text>
<text x="212.7" y="112.2">C45</text>
<text x="250.8" y="112.2">R65</text>
<text x="92.9" y="117.8">120k</text>
<text x="93.9" y="115.3">R53</text>
<text x="125.7" y="117.8">12k</text>
<text x="125.7" y="115.3">R57</text>
<text x="143.5" y="117.8">1k8</text>
<text x="143.5" y="115.3">R54</text>
<text x="174.7" y="114.8">6k2</text>
<text x="183.7" y="114.5">A500k</text>
<text x="195" y="114.8">6k2</text>
<text x="212.7" y="114.3">10u</text>
<text x="250.8" y="114.8">100</text>
<text x="179" y="125.7">C26</text>
<text x="238.8" y="122.1">220n</text>
<text x="239.4" y="124.7">C47</text>
<text x="262.9" y="125.4">100p</text>
<text x="262.9" y="122.9">C48</text>
<text x="133.4" y="128.7">220p</text>
<text x="133.9" y="126.2">C39</text>
<text x="147.9" y="127.5">C41</text>
<text x="148" y="129.5">10u</text>
<text x="179.1" y="128">6n8</text>
<text x="212.7" y="127.5">C51</text>
<text x="212.7" y="129.5">10u</text>
<text x="236.2" y="131.8">Q3</text>
<text x="179" y="135.8">C28</text>
<text x="236.2" y="134.3">BC550</text>
<text x="257" y="135.6">GND</text>
<text x="39.5" y="141.2">Input jack</text>
<text x="43.3" y="138.9">J1</text>
<text x="71.7" y="141.4">R49</text>
<text x="71.7" y="144">100</text>
<text x="81.3" y="142.7">220n</text>
<text x="81.9" y="140.2">C36</text>
<text x="143.5" y="141.9">BC550</text>
<text x="143.5" y="139.4">Q2</text>
<text x="179.1" y="138.1">39n</text>
<text x="102.9" y="148.3">BC550</text>
<text x="102.9" y="145.8">Q1</text>
<text x="266.7" y="148.3">10k</text>
<text x="266.7" y="145.8">R71</text>
<text x="281.4" y="147">FR</text>
<text x="55.8" y="153.4">R52</text>
<text x="56.6" y="155.9">1m</text>
<text x="71.3" y="152.1">C35</text>
<text x="71.4" y="154.6">22p</text>
<text x="174.6" y="153.9">R58</text>
<text x="174.7" y="151.3">3k6</text>
<text x="183.7" y="151.6">A250k</text>
<text x="184.3" y="154.1">MIDS</text>
<text x="194.9" y="153.9">R59</text>
<text x="195" y="151.3">3k6</text>
<text x="224.8" y="155.9">R62</text>
<text x="236.2" y="155.9">R64</text>
<text x="247.7" y="155">C46</text>
<text x="268" y="155">C52</text>
<text x="93.9" y="157.2">R51</text>
<text x="94.1" y="159.7">6k8</text>
<text x="116.1" y="157.2">C38</text>
<text x="116.1" y="159.7">22u</text>
<text x="224.8" y="158.5">33k</text>
<text x="236.2" y="158.5">470</text>
<text x="247.7" y="157.6">22u</text>
<text x="268" y="157.6">220u</text>
<text x="50" y="166.1">GND</text>
<text x="60.2" y="166.1">GND</text>
<text x="76.7" y="166.1">GND</text>
<text x="105.6" y="167.3">C10k</text>
<text x="106" y="164.8">GAIN</text>
<text x="133.4" y="164.8">R56</text>
<text x="133.4" y="167.3">150k</text>
<text x="143.5" y="167.3">470</text>
<text x="143.5" y="164.8">R55</text>
<text x="154.9" y="163.9">C40</text>
<text x="154.9" y="166.5">22u</text>
<text x="184.7" y="164">C50</text>
<text x="184.8" y="162">10n</text>
<text x="220.2" y="167.3">GND</text>
<text x="231.6" y="167.3">GND</text>
<text x="241.8" y="167.3">GND</text>
<text x="262.1" y="167.3">GND</text>
<text x="184.7" y="168.1">C44</text>
<text x="184.8" y="170.1">10n</text>
<text x="98.3" y="177.5">GND</text>
<text x="111" y="177.5">GND</text>
<text x="138.9" y="177.5">GND</text>
<text x="149.1" y="177.5">GND</text>
<text x="174.6" y="178.3">R66</text>
<text x="184.2" y="178">BASS</text>
<text x="194.9" y="178.3">R67</text>
<text x="174.7" y="180.8">5k6</text>
<text x="183.6" y="180.5">B100k</text>
<text x="195" y="180.8">5k6</text>
<text x="195" y="192">5k6</text>
<text x="194.9" y="194.5">R68</text>
<text x="48.9" y="232.9">R34</text>
<text x="59" y="231.6">C25</text>
<text x="69.9" y="228.3">R35</text>
<text x="69.9" y="230.8">220k</text>
<text x="119.4" y="233.4">R36</text>
<text x="133.4" y="233.4">R41</text>
<text x="141.6" y="232.9">R42</text>
<text x="151.7" y="231.6">C33</text>
<text x="162.6" y="228.3">R44</text>
<text x="162.6" y="230.8">220k</text>
<text x="31.8" y="237.2">VOLUME</text>
<text x="33.4" y="239.7">A100k</text>
<text x="48.9" y="235.4">100</text>
<text x="58.5" y="234.1">100n</text>
<text x="80" y="239.7">BC550</text>
<text x="80" y="237.2">Q4</text>
<text x="89.5" y="238">R38</text>
<text x="104.2" y="239.2">470n</text>
<text x="104.7" y="236.7">C49</text>
<text x="119.4" y="235.9">82k</text>
<text x="133.4" y="235.9">10k</text>
<text x="141.6" y="235.4">100</text>
<text x="151.2" y="234.1">100n</text>
<text x="172.7" y="239.7">BC550</text>
<text x="172.7" y="237.2">Q6</text>
<text x="202.5" y="239.2">C43</text>
<text x="213.4" y="235.9">R69</text>
<text x="213.4" y="238.5">220k</text>
<text x="89.5" y="240.5">100</text>
<text x="133.4" y="244.8">BC550</text>
<text x="133.4" y="242.3">Q5</text>
<text x="188.8" y="242.8">A100k</text>
<text x="189.3" y="240.2">TAME</text>
<text x="202" y="241.8">100n</text>
<text x="223.5" y="244.8">Q7</text>
<text x="268" y="245.6">J2</text>
<text x="59.7" y="251.2">C24</text>
<text x="80" y="251.2">R37</text>
<text x="100.3" y="251.2">C27</text>
<text x="119.4" y="251.2">R40</text>
<text x="133.4" y="251.2">R39</text>
<text x="152.4" y="251.2">C31</text>
<text x="172.7" y="251.2">R47</text>
<text x="182.2" y="251.7">R45</text>
<text x="182.3" y="249.1">2k2</text>
<text x="223.5" y="247.4">BC550</text>
<text x="235.5" y="246.8">C32</text>
<text x="235.6" y="248.9">10u</text>
<text x="243.2" y="246.8">R43</text>
<text x="243.2" y="249.4">100</text>
<text x="263.6" y="247.9">Output jack</text>
<text x="59.7" y="253.7">47p</text>
<text x="80" y="253.7">10k</text>
<text x="100.3" y="253.7">10n</text>
<text x="119.4" y="253.7">47k</text>
<text x="133.4" y="253.7">10k</text>
<text x="152.4" y="253.7">100p</text>
<text x="172.7" y="253.7">10k</text>
<text x="203.2" y="255.2">C29</text>
<text x="203.2" y="257.5">3n3</text>
<text x="39.9" y="263.9">GND</text>
<text x="53.8" y="263.9">GND</text>
<text x="75.4" y="263.9">GND</text>
<text x="94.5" y="263.9">GND</text>
<text x="114.8" y="263.9">GND</text>
<text x="128.8" y="263.9">GND</text>
<text x="146.6" y="263.9">GND</text>
<text x="168.1" y="263.9">GND</text>
<text x="223.5" y="261.3">10k</text>
<text x="223.5" y="258.8">R70</text>
<text x="242.5" y="258.8">C34</text>
<text x="242.6" y="261.3">10n</text>
<text x="257.8" y="258.8">R48</text>
<text x="257.8" y="261.3">100k</text>
<text x="197.4" y="271.5">GND</text>
<text x="218.9" y="271.5">GND</text>
<text x="248.2" y="271.5">GND</text>
<text x="253.2" y="271.5">GND</text>
<text x="262.1" y="271.5">GND</text>
</g>
<g font-size="1.3" fill="#840084">
<text x="26.7" y="36.5">Center negative</text>
<text x="63.6" y="45.2">film</text>
<text x="76.1" y="45.4">electrolytic</text>
<text x="100.4" y="45.2">film</text>
<text x="112.9" y="45.4">electrolytic</text>
<text x="137.2" y="45.2">film</text>
<text x="149.8" y="45.4">electrolytic</text>
<text x="214.5" y="46.7">electrolytic</text>
<text x="186.5" y="71.8">film</text>
<text x="203.1" y="72.1">electrolytic</text>
<text x="209.2" y="109.9">electrolytic</text>
<text x="239.4" y="113.5">film</text>
<text x="132" y="123.7">ceramic</text>
<text x="144.4" y="125.2">electrolytic</text>
<text x="209.2" y="125.2">electrolytic</text>
<text x="178.9" y="130.3">film</text>
<text x="262.9" y="127.7">ceramic</text>
<text x="178.9" y="140.4">film</text>
<text x="81.9" y="151.3">film</text>
<text x="107.6" y="151.6">electrolytic</text>
<text x="67.5" y="156.9">ceramic</text>
<text x="188.2" y="160">film</text>
<text x="247.6" y="159.7">electrolytic</text>
<text x="267.9" y="159.7">electrolytic</text>
<text x="154.9" y="168.6">electrolytic</text>
<text x="188.2" y="172.2">film</text>
<text x="59" y="242.8">film</text>
<text x="151.7" y="242.8">film</text>
<text x="232.1" y="244.6">electrolytic</text>
<text x="104.7" y="247.9">film</text>
<text x="202.5" y="250.4">film</text>
<text x="59.7" y="256">ceramic</text>
<text x="100.3" y="256">ceramic</text>
<text x="152.4" y="256">ceramic</text>
<text x="203.3" y="259.8">film</text>
<text x="238.7" y="263.6">ceramic</text>
</g>
<g font-size="1.3" fill="#a90000">
<text x="39.9" y="39.3">2</text>
<text x="39.9" y="44.4">1</text>
<text x="180.3" y="47.7" transform="rotate(-90 180.3 47.7)">1</text>
<text x="173.3" y="50.8">2</text>
<text x="162.5" y="57.1">2</text>
<text x="166.3" y="54.7" transform="rotate(-90 166.3 54.7)">1</text>
<text x="180.3" y="55.3" transform="rotate(-90 180.3 55.3)">3</text>
<text x="166.3" y="61" transform="rotate(-90 166.3 61)">3</text>
<text x="182.8" y="116.8">3</text>
<text x="189.2" y="116.8">1</text>
<text x="186.7" y="120.7" transform="rotate(-90 186.7 120.7)">2</text>
<text x="233.7" y="129" transform="rotate(-90 233.7 129)">1</text>
<text x="140.9" y="136.6" transform="rotate(-90 140.9 136.6)">1</text>
<text x="226.6" y="132.1">2</text>
<text x="233.7" y="136.6" transform="rotate(-90 233.7 136.6)">3</text>
<text x="47" y="143.5">TN</text>
<text x="100.3" y="142.9" transform="rotate(-90 100.3 142.9)">1</text>
<text x="133.9" y="139.7">2</text>
<text x="276.8" y="142.9" transform="rotate(-90 276.8 142.9)">2</text>
<text x="46.9" y="148.6">SN</text>
<text x="47.7" y="146">T</text>
<text x="93.3" y="146">2</text>
<text x="140.9" y="144.2" transform="rotate(-90 140.9 144.2)">3</text>
<text x="182.8" y="147.3">3</text>
<text x="186.7" y="144.9" transform="rotate(-90 186.7 144.9)">2</text>
<text x="189.2" y="147.3">1</text>
<text x="47.6" y="151.1">S</text>
<text x="100.3" y="150.6" transform="rotate(-90 100.3 150.6)">3</text>
<text x="274.3" y="150.6" transform="rotate(-90 274.3 150.6)">3</text>
<text x="279.4" y="150.6" transform="rotate(-90 279.4 150.6)">1</text>
<text x="113" y="162.6" transform="rotate(-90 113 162.6)">3</text>
<text x="115.5" y="165.1">2</text>
<text x="113" y="169" transform="rotate(-90 113 169)">1</text>
<text x="182.8" y="182.9">3</text>
<text x="189.2" y="182.9">1</text>
<text x="186.7" y="186.8" transform="rotate(-90 186.7 186.8)">2</text>
<text x="41.9" y="235" transform="rotate(-90 41.9 235)">3</text>
<text x="44.4" y="237.5">2</text>
<text x="70.4" y="237.5">2</text>
<text x="77.4" y="234.4" transform="rotate(-90 77.4 234.4)">1</text>
<text x="130.8" y="239.5" transform="rotate(-90 130.8 239.5)">1</text>
<text x="163.1" y="237.5">2</text>
<text x="170.2" y="234.4" transform="rotate(-90 170.2 234.4)">1</text>
<text x="41.9" y="241.4" transform="rotate(-90 41.9 241.4)">1</text>
<text x="77.4" y="242" transform="rotate(-90 77.4 242)">3</text>
<text x="123.8" y="242.5">2</text>
<text x="170.2" y="242" transform="rotate(-90 170.2 242)">3</text>
<text x="187.9" y="245.1">1</text>
<text x="194.2" y="245.1">3</text>
<text x="213.9" y="245.1">2</text>
<text x="221" y="242" transform="rotate(-90 221 242)">1</text>
<text x="130.8" y="247.1" transform="rotate(-90 130.8 247.1)">3</text>
<text x="191.7" y="249" transform="rotate(-90 191.7 249)">2</text>
<text x="221" y="249.6" transform="rotate(-90 221 249.6)">3</text>
<text x="264.8" y="251.4">T</text>
<text x="264.7" y="254">S</text>
</g>
</svg>
